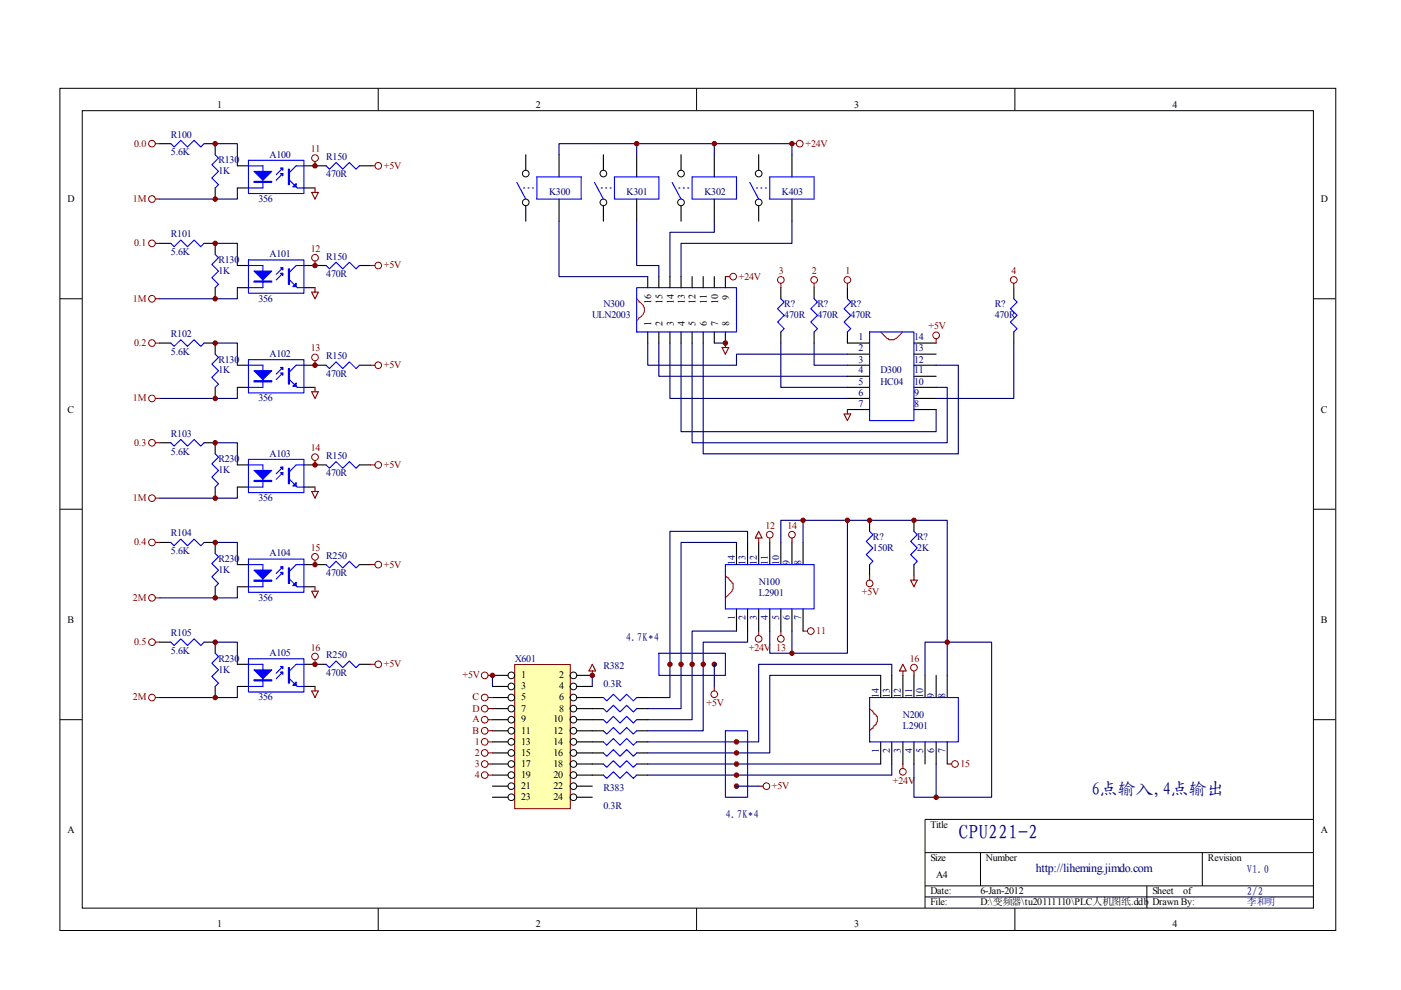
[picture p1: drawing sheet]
<svg xmlns="http://www.w3.org/2000/svg" width="297mm" height="210mm" viewBox="0 0 297 210" stroke-linecap="round" stroke-linejoin="round" font-family="sans-serif">
<g fill="none" stroke="#000" stroke-width=".21">
<path d="M12.7 18.7h270.5v178.6h-270.5zM80.2 18.7v4.7M147.7 18.7v4.7M215.2 18.7v4.7M17.4 23.5h261.1v169h-261.1zM12.7 63.3h4.7M278.4 63.3h4.7M12.7 108h4.7M278.4 108h4.7M12.7 152.6h4.7M278.4 152.6h4.7M278.4 173.7h-82.3v18.8"/>
<path d="M80.2 192.5v4.7M147.7 192.5v4.7M196.1 180.8h82.3M196.1 187.8h82.3M196.1 190.2h82.3M207.9 180.8v7M215.2 192.5v4.7M243.2 187.8v4.7M254.9 180.8v7"/>
</g>
<path d="M135 63.3l.5 .5v.2a1.74 1.74 0 0 1 1.1 1.7 1.74 1.74 0 0 1-1.1 1.6v.3l-.5 .4M186.7 70.4l1.4 1.4h.3v.2a2.17 2.17 0 0 0 2.1-.7l.9-.9M153.8 122.1l.5 .4h.2v.3l.7 .7v.2h.2a2.17 2.17 0 0 1-.7 2.1l-.9 1M184.4 150.2l.4 .5h.3l.2 .7h.2l.3 .5h.2a2.18 2.18 0 0 1-.5 1.9h-.2l-.2 .7h-.3l-.4 .4" fill="none" stroke="#f00" stroke-width=".23"/>
<path d="M135 61h21.2v9.4h-21.2zM184.4 70.4h9.4v18.8h-9.4zM153.8 119.7h18.8v9.4h-18.8zM184.4 147.9h18.8v9.4h-18.8z" fill="none" stroke="#00f" stroke-width=".23"/>
<g fill="none" stroke="#000" stroke-width=".23">
<path d="M137.3 58.6v2.4M139.7 58.6v2.4M142 58.6v2.4M144.4 58.6v2.4M146.7 58.6v2.4M149.1 58.6v2.4M151.4 58.6v2.4M153.8 58.6v2.4M137.3 70.4v2.3M139.7 70.4v2.3M142 70.4v2.3M144.4 70.4v2.3"/>
<path d="M146.7 70.4v2.3M149.1 70.4v2.3M151.4 70.4v2.3M153.8 70.4v2.3M179.7 72.7h4.7M179.7 75.1h4.7M179.7 77.4h4.7M179.7 79.8h4.7M193.8 72.7h4.7M193.8 75.1h4.7M193.8 77.4h4.7M193.8 79.8h4.7"/>
<path d="M179.7 82.1h4.7M179.7 84.5h4.7M179.7 86.8h4.7M193.8 82.1h4.7M193.8 84.5h4.7M193.8 86.8h4.7M156.2 115v4.7M158.5 115v4.7M160.9 115v4.7M163.2 115v4.7M165.6 115v4.7M167.9 115v4.7"/>
<path d="M170.3 115v4.7M156.2 129.1v4.7M158.5 129.1v4.7M160.9 129.1v4.7M163.2 129.1v4.7M165.6 129.1v4.7M167.9 129.1v4.7M170.3 129.1v4.7M186.7 143.2v4.7M186.7 157.3v4.7M189.1 143.2v4.7M189.1 157.3v4.7"/>
<path d="M191.4 143.2v4.7M191.4 157.3v4.7M193.8 143.2v4.7M193.8 157.3v4.7M196.1 143.2v4.7M196.1 157.3v4.7M198.5 143.2v4.7M198.5 157.3v4.7M200.8 143.2v4.7M200.8 157.3v4.7"/>
</g>
<path d="M109.2 141h11.7v30.5h-11.7z" fill="#ffffb0"/>
<g fill="none" stroke="#800000" stroke-width=".21">
<path d="M109.1 140.9h11.8v30.6h-11.8z"/>
<circle cx="32.2" cy="30.5" r=".71"/>
<circle cx="66.8" cy="33.5" r=".71"/>
<circle cx="80.2" cy="35.2" r=".71"/>
<circle cx="169.6" cy="30.5" r=".71"/>
<circle cx="32.2" cy="51.6" r=".71"/>
<circle cx="32.2" cy="42.2" r=".71"/>
<circle cx="66.8" cy="54.7" r=".71"/>
<circle cx="80.2" cy="56.3" r=".71"/>
<circle cx="155.4" cy="58.6" r=".71"/>
<circle cx="165.6" cy="59.3" r=".7"/>
<circle cx="172.6" cy="59.3" r=".71"/>
<circle cx="179.7" cy="59.3" r=".71"/>
<circle cx="214.9" cy="59.3" r=".71"/>
<circle cx="32.2" cy="72.7" r=".71"/>
<circle cx="32.2" cy="63.3" r=".71"/>
<circle cx="66.8" cy="75.8" r=".71"/>
<circle cx="80.2" cy="77.4" r=".71"/>
<circle cx="198.5" cy="71.1" r=".71"/>
<circle cx="32.2" cy="93.9" r=".71"/>
<circle cx="32.2" cy="84.5" r=".71"/>
<circle cx="66.8" cy="96.9" r=".71"/>
<circle cx="80.2" cy="98.6" r=".71"/>
<circle cx="32.2" cy="105.6" r=".71"/>
<circle cx="32.2" cy="115" r=".71"/>
<circle cx="66.8" cy="118.1" r=".71"/>
<circle cx="80.2" cy="119.7" r=".71"/>
<circle cx="163.2" cy="113.4" r=".71"/>
<circle cx="167.9" cy="113.4" r=".71"/>
<circle cx="32.2" cy="126.8" r=".71"/>
<circle cx="32.2" cy="136.2" r=".71"/>
<circle cx="66.8" cy="139.2" r=".71"/>
<circle cx="160.9" cy="135.4" r=".71"/>
<circle cx="165.6" cy="135.4" r=".7"/>
<circle cx="171.9" cy="133.8" r=".7"/>
<circle cx="184.4" cy="123.7" r=".71"/>
<circle cx="32.2" cy="147.9" r=".71"/>
<circle cx="80.2" cy="140.8" r=".71"/>
<circle cx="102.8" cy="143.2" r=".71"/>
<circle cx="102.8" cy="157.3" r=".71"/>
<circle cx="102.8" cy="159.6" r=".71"/>
<circle cx="102.8" cy="152.6" r=".71"/>
<circle cx="102.8" cy="147.9" r=".71"/>
<circle cx="102.8" cy="154.9" r=".71"/>
<circle cx="102.8" cy="150.2" r=".71"/>
<circle cx="151.4" cy="147.2" r=".71"/>
<circle cx="193.8" cy="141.6" r=".7"/>
<circle cx="102.8" cy="162" r=".71"/>
<circle cx="102.8" cy="164.3" r=".71"/>
<circle cx="162.5" cy="166.7" r=".71"/>
<circle cx="191.4" cy="163.6" r=".71"/>
<circle cx="202.5" cy="162" r=".71"/>
</g>
<g fill="none" stroke="#000" stroke-width=".21">
<circle cx="111.5" cy="36.8" r=".7"/>
<circle cx="127.9" cy="36.8" r=".71"/>
<circle cx="144.4" cy="36.8" r=".71"/>
<circle cx="160.9" cy="36.8" r=".71"/>
<circle cx="111.5" cy="42.9" r=".7"/>
<circle cx="127.9" cy="42.9" r=".71"/>
<circle cx="144.4" cy="42.9" r=".71"/>
<circle cx="160.9" cy="42.9" r=".71"/>
<circle cx="108.4" cy="143.2" r=".71"/>
<circle cx="108.4" cy="157.3" r=".71"/>
<circle cx="108.4" cy="145.5" r=".71"/>
<circle cx="108.4" cy="159.6" r=".71"/>
<circle cx="108.4" cy="152.6" r=".7"/>
<circle cx="108.4" cy="147.9" r=".7"/>
<circle cx="108.4" cy="154.9" r=".7"/>
<circle cx="108.4" cy="150.2" r=".7"/>
<circle cx="121.6" cy="143.2" r=".71"/>
<circle cx="121.6" cy="157.3" r=".71"/>
<circle cx="121.6" cy="145.5" r=".71"/>
<circle cx="121.6" cy="159.6" r=".71"/>
<circle cx="121.6" cy="152.6" r=".7"/>
<circle cx="121.6" cy="147.9" r=".7"/>
<circle cx="121.6" cy="154.9" r=".7"/>
<circle cx="121.6" cy="150.2" r=".7"/>
<circle cx="108.4" cy="162" r=".7"/>
<circle cx="108.4" cy="164.3" r=".7"/>
<circle cx="108.4" cy="169" r=".7"/>
<circle cx="108.4" cy="166.7" r=".7"/>
<circle cx="121.6" cy="162" r=".7"/>
<circle cx="121.6" cy="164.3" r=".7"/>
<circle cx="121.6" cy="169" r=".7"/>
<circle cx="121.6" cy="166.7" r=".7"/>
</g>
<g fill="none" stroke="#000" stroke-width=".23">
<path d="M33.9 30.5h2.3M43.3 30.5h2.3v2.3M45.6 39.9v2.3M50.3 35.2h2.4M50.3 39.9h2.4M64.4 35.2h4.7M64.4 39.9h2.4M76.2 35.2h2.3M111.5 32.8v3.3M118.5 32.8v4.7M127.9 32.8v3.3M135 32.8v4.7"/>
<path d="M144.4 32.8v3.3M151.4 32.8v4.7M160.9 32.8v3.3M167.9 32.8v4.7M33.9 51.6h2.3M43.3 51.6h2.3v2.3M50.3 56.3h2.4M64.4 56.3h4.7M76.2 56.3h2.3M111.5 43.6v3.3M118.5 42.2v4.7M127.9 43.6v3.3"/>
<path d="M135 42.2v4.7M144.4 43.6v3.3M151.4 42.2v4.7M160.9 43.6v3.3M167.9 42.2v4.7M33.9 72.7h2.3M43.3 72.7h2.3v2.4M45.6 61v2.3M50.3 61h2.4M50.3 77.4h2.4M64.4 61h2.4M64.4 77.4h4.7"/>
<path d="M76.2 77.4h2.3M165.6 61v2.3M165.6 70.4v2.3M172.6 61v2.3M172.6 70.4v2.3M179.7 61v2.3M179.7 70.4v2.3M214.9 61v2.3M214.9 70.4v2.3M33.9 93.9h2.3M43.3 93.9h2.3v2.3M45.6 82.1v2.4"/>
<path d="M50.3 82.1h2.4M50.3 98.6h2.4M64.4 82.1h2.4M64.4 98.6h4.7M76.2 98.6h2.3M33.9 115h2.3M43.3 115h2.3v2.4M45.6 103.3v2.3M50.3 103.3h2.4M50.3 119.7h2.4M64.4 103.3h2.4M64.4 119.7h4.7"/>
<path d="M76.2 119.7h2.3M184.4 110.3v2.4M184.4 119.7v2.4M193.8 110.3v2.4M193.8 119.7v2.4M33.9 136.2h2.3M43.3 136.2h2.3v2.3M45.6 124.4v2.4M50.3 124.4h2.4M64.4 124.4h2.4M45.6 145.5v2.4M50.3 145.5h2.4"/>
<path d="M50.3 140.9h2.4M64.4 145.5h2.4M64.4 140.9h4.7M76.2 140.9h2.3M104.4 143.2h3.3M104.4 145.5h3.3M104.4 147.9h3.3M104.4 150.2h3.3M104.4 152.6h3.3M104.4 154.9h3.3M104.4 157.3h3.3M104.4 159.6h3.3"/>
<path d="M122.3 143.2h3.3M122.3 145.5h3.3M122.3 147.9h5.6M122.3 150.2h5.6M122.3 152.6h5.6M122.3 154.9h5.6M122.3 157.3h5.6M122.3 159.6h5.6M135 147.9h2.3M135 150.2h2.3M135 152.6h2.3M135 154.9h2.3"/>
<path d="M135 157.3h2.3M135 159.6h2.3M104.4 162h3.3M104.4 164.3h3.3M104.4 166.7h3.3M104.4 169h3.3M122.3 162h5.6M122.3 164.3h5.6M122.3 166.7h3.3M122.3 169h3.3M135 162h2.3M135 164.3h2.3"/>
</g>
<g fill="none" stroke="#00f" stroke-width=".23">
<path d="M36.2 30.5l.7 .7 1.4-1.4 1.4 1.4 1.5-1.4 1.4 1.4 .7-.7M45.6 32.8l.7 .7-1.4 1.4 1.4 1.4-1.4 1.4 1.4 1.5-.7 .7M52.7 34h11.7v7h-11.7zM52.7 35.2h3v4.7h-3M60 36.8l-1.4 1.4M60 35.6l-1.4 1.4M61.4 38.2l1.6 1.7h1.4M64.4 35.2h-1.6l-1.4 1.4M69.1 35.2l.7 .7 1.5-1.4 1.4 1.4 1.4-1.4 1.4 1.4 .7-.7M109.6 38.7l1.9 3.5M111 39.9h.2M111.9 39.9h.3"/>
<path d="M112.9 39.9h.2M113.8 37.5h9.4v4.7h-9.4zM126 38.7l1.9 3.5M127.5 39.9h.2M128.4 39.9h.2M129.3 39.9h.3M130.3 37.5h9.4v4.7h-9.4zM142.5 38.7l1.9 3.5M143.9 39.9h.3M144.9 39.9h.2M145.8 39.9h.2M146.7 37.5h9.5v4.7h-9.5z"/>
<path d="M159 38.7l1.9 3.5M160.4 39.9h.2M161.3 39.9h.3M162.3 39.9h.2M163.2 37.5h9.4v4.7h-9.4zM36.2 51.6l.7 .7 1.4-1.4 1.4 1.4 1.5-1.4 1.4 1.4 .7-.7M45.6 53.9l.7 .8-1.4 1.4 1.4 1.4-1.4 1.4 1.4 1.4-.7 .7M52.7 55.1h11.7v7.1h-11.7zM52.7 56.3h3v4.7h-3M60 57.9l-1.4 1.4M60 56.8l-1.4 1.4M61.4 59.3l1.6 1.7h1.4"/>
<path d="M64.4 56.3h-1.6l-1.4 1.4M69.1 56.3l.7 .7 1.5-1.4 1.4 1.4 1.4-1.4 1.4 1.4 .7-.7M36.2 72.7l.7 .7 1.4-1.4 1.4 1.4 1.5-1.4 1.4 1.4 .7-.7M45.6 75.1l.7 .7-1.4 1.4 1.4 1.4-1.4 1.4 1.4 1.4-.7 .7M52.7 76.3h11.7v7h-11.7zM52.7 77.4h3v4.7h-3M60 79.1l-1.4 1.4M60 77.9l-1.4 1.4M64.4 77.4h-1.6l-1.4 1.4M69.1 77.4l.7 .7 1.5-1.4 1.4 1.4 1.4-1.4 1.4 1.4 .7-.7M165.6 63.3l.7 .7-1.4 1.5 1.4 1.4-1.4 1.4 1.4 1.4-.7 .7M172.6 63.3l.7 .7-1.4 1.5 1.4 1.4-1.4 1.4 1.4 1.4-.7 .7"/>
<path d="M179.7 63.3l.7 .7-1.4 1.5 1.4 1.4-1.4 1.4 1.4 1.4-.7 .7M214.9 63.3l.7 .7-1.4 1.5 1.4 1.4-1.4 1.4 1.4 1.4-.7 .7M36.2 93.9l.7 .7 1.4-1.4 1.4 1.4 1.5-1.4 1.4 1.4 .7-.7M45.6 96.2l.7 .7-1.4 1.4 1.4 1.4-1.4 1.5 1.4 1.4-.7 .7M52.7 97.4h11.7v7h-11.7zM52.7 98.6h3v4.7h-3M60 99l-1.4 1.4M61.4 80.5l1.6 1.6h1.4M64.4 98.6h-1.6l-1.4 1.4M69.1 98.6l.7 .7 1.5-1.4 1.4 1.4 1.4-1.4 1.4 1.4 .7-.7M36.2 115l.7 .7 1.4-1.4 1.4 1.4 1.5-1.4 1.4 1.4 .7-.7M45.6 117.4l.7 .7-1.4 1.4 1.4 1.4-1.4 1.4 1.4 1.4-.7 .7"/>
<path d="M52.7 118.5h11.7v7.1h-11.7zM52.7 119.7h3v4.7h-3M60 100.2l-1.4 1.4M61.4 101.6l1.6 1.7h1.4M64.4 119.7h-1.6l-1.4 1.4M69.1 119.7l.7 .7 1.5-1.4 1.4 1.4 1.4-1.4 1.4 1.4 .7-.7M184.4 112.7l.7 .7-1.4 1.4 1.4 1.4-1.4 1.4 1.4 1.4-.7 .7M193.8 112.7l.7 .7-1.4 1.4 1.4 1.4-1.4 1.4 1.4 1.4-.7 .7M36.2 136.2l.7 .7 1.4-1.5 1.4 1.5 1.5-1.5 1.4 1.5 .7-.7M45.6 138.5l.7 .7-1.4 1.4 1.4 1.4-1.4 1.4 1.4 1.4-.7 .7M52.7 139.7h11.7v7h-11.7zM60 121.4l-1.4 1.4"/>
<path d="M60 120.2l-1.4 1.4M61.4 122.8l1.6 1.6h1.4M139.7 138.5h14.1v4.7h-14.1zM52.7 140.9h3v4.6h-3M60 142.5l-1.4 1.4M60 141.3l-1.4 1.4M61.4 143.9l1.6 1.6h1.4M64.4 140.9h-1.6l-1.4 1.4M69.1 140.9l.7 .7 1.5-1.5 1.4 1.5 1.4-1.5 1.4 1.5 .7-.7M127.9 147.9l.7 .7 1.4-1.4 1.5 1.4 1.4-1.4 1.4 1.4 .7-.7M127.9 150.2l.7 .7 1.4-1.4 1.5 1.4 1.4-1.4 1.4 1.4 .7-.7M127.9 152.6l.7 .7 1.4-1.4 1.5 1.4 1.4-1.4 1.4 1.4 .7-.7"/>
<path d="M127.9 154.9l.7 .7 1.4-1.4 1.5 1.4 1.4-1.4 1.4 1.4 .7-.7M127.9 157.3l.7 .7 1.4-1.4 1.5 1.4 1.4-1.4 1.4 1.4 .7-.7M127.9 159.6l.7 .7 1.4-1.4 1.5 1.4 1.4-1.4 1.4 1.4 .7-.7M153.8 154.9h4.7v14.1h-4.7zM127.9 162l.7 .7 1.4-1.4 1.5 1.4 1.4-1.4 1.4 1.4 .7-.7M127.9 164.3l.7 .7 1.4-1.4 1.5 1.4 1.4-1.4 1.4 1.4 .7-.7"/>
</g>
<g fill="none" stroke="#000080" stroke-width=".23">
<path d="M45.6 30.5h4.7v4.7M50.3 39.9v2.3h-16.4M118.5 32.8v-2.3h49.4v2.3M135 30.5v2.3M151.4 30.5v2.3M45.6 51.6h4.7v4.7M118.5 46.9v11.7h18.8M135 46.9v9.4h4.7v2.3M151.4 46.9v2.4h-9.4v9.3M167.9 46.9v4.7h-23.5v7M45.6 72.7h4.7v4.7M50.3 61v2.3h-16.4"/>
<path d="M137.3 72.7v4.7h18.9v-2.3h23.5M139.7 72.7v7.1h40M142 72.7v11.8h37.7M144.4 72.7v18.8h54.1v-4.7M146.7 72.7v21.2h54.1v-11.8h-2.3M149.1 72.7v23.5h54.1v-18.8h-4.7M151.4 72.7h2.4M165.6 72.7v9.4h14.1M172.6 72.7v4.7h7.1M214.9 72.7v11.8h-16.4M45.6 93.9h4.7v4.7M50.3 82.1v2.4h-16.4"/>
<path d="M45.6 115h4.7v4.7M50.3 103.3v2.3h-16.4M156.2 115h-11.8v35.2h-7.1M158.5 115v-2.3h-16.5v35.2h-4.7M165.6 115v-4.7h4.7v4.7M170.3 110.3h30.5v25.9h9.4v32.8h-11.7M179.7 110.3v28.2h-11.8M45.6 136.2h4.7v4.7M50.3 124.4v2.4h-16.4M156.2 133.8h-9.5v18.8h-9.4M158.5 133.8v2.4h-9.4v18.7h-11.8M163.2 133.8v4.7h4.7v-4.7"/>
<path d="M50.3 145.5v2.4h-16.4M104.4 143.2v2.3M125.6 143.2v2.3M151.4 140.9v4.6M186.7 143.2h-23.5v16.4h-25.9M189.1 143.2v-2.3h-28.2v16.4h-23.6M196.1 143.2v-7h4.7v7M137.3 162h49.4M156.2 166.7h4.7M189.1 162v2.3h-51.8M193.8 162v7h4.7v-7"/>
</g>
<g fill="none" stroke="#800000" stroke-width=".23">
<path d="M32.9 30.5h1M66.8 34.2v1M66.8 39.9v.9M78.5 35.2h1M167.9 30.5h.9M32.9 42.2h1M32.9 51.6h1M66.1 40.8h1.4l-.7 1.4zM66.8 55.4v.9M78.5 56.3h1M153.8 58.6h.9M32.9 63.3h1"/>
<path d="M32.9 72.7h1M66.1 61.9h1.4l-.7 1.4zM66.8 61v.9M66.8 76.5v.9M78.5 77.4h1M153.1 73.7h1.4l-.7 1.4zM153.8 72.7v1M165.6 60.1v.9M172.6 60.1v.9M179.7 60.1v.9M198.5 71.8v.9M214.9 60.1v.9"/>
<path d="M32.9 84.5h1M32.9 93.9h1M66.1 83.1h1.4l-.7 1.4zM66.8 82.1v1M66.8 97.6v1M78.5 98.6h1M179 87.8h1.4l-.7 1.4zM179.7 86.8v1M32.9 105.6h1M32.9 115h1M66.1 104.2h1.4l-.7 1.4zM66.8 103.3v.9"/>
<path d="M66.8 118.8v.9M78.5 119.7h1M160.9 114.1v.9M160.9 112.7l.7 1.4h-1.5zM163.2 114.1v.9M167.9 114.1v.9M32.9 126.8h1M32.9 136.2h1M66.1 125.3h1.4l-.7 1.5zM66.8 124.4v.9M66.8 139.9v1M160.9 133.8v.9"/>
<path d="M165.6 133.8v.9M170.3 133.8h.9M184.4 122.1v.9M193.1 123h1.4l-.7 1.4zM193.8 122.1v.9M32.9 147.9h1M66.1 146.5h1.4l-.7 1.4zM66.8 145.5v1M78.5 140.9h1M103.5 143.2h.9M103.5 152.6h.9M103.5 154.9h.9"/>
<path d="M103.5 147.9h.9M103.5 150.2h.9M103.5 157.3h.9M103.5 159.6h.9M125.6 140.9l.7 1.4h-1.4zM125.6 142.3v.9M151.4 145.5v1M191.4 140.9l.7 1.4h-1.4zM191.4 142.3v.9M193.8 142.3v.9M103.5 162h.9M103.5 164.3h.9"/>
<path d="M160.9 166.7h.9M191.4 162v.9M200.8 162h1"/>
</g>
<g fill="#00f" stroke="#00f" stroke-width=".23">
<path d="M53.9 36.3h3.7l-1.9 1.9z"/>
<path d="M59.5 35.6h.5v.5z"/>
<path d="M59.5 36.8h.5v.5z"/>
<path d="M62.1 39.6l.7-.7v.7z"/>
<path d="M53.9 57.5h3.7l-1.9 1.8z"/>
<path d="M59.5 56.8h.5v.4z"/>
<path d="M59.5 57.9h.5v.5z"/>
<path d="M62.1 60.8l.7-.7v.7z"/>
<path d="M53.9 78.6h3.7l-1.9 1.9z"/>
<path d="M59.5 77.9h.5v.5z"/>
<path d="M59.5 79.1h.5v.4z"/>
<path d="M62.1 81.9l.7-.7v.7z"/>
<path d="M53.9 99.7h3.7l-1.9 1.9z"/>
<path d="M59.5 99h.5v.5z"/>
<path d="M59.5 100.2h.5v.5z"/>
<path d="M62.1 103l.7-.7v.7z"/>
<path d="M53.9 120.9h3.7l-1.9 1.9z"/>
<path d="M59.5 120.2h.5v.5z"/>
<path d="M59.5 121.4h.5v.4z"/>
<path d="M62.1 124.2l.7-.7v.7z"/>
<path d="M53.9 142h3.7l-1.9 1.9z"/>
<path d="M59.5 141.3h.5v.5z"/>
<path d="M59.5 142.5h.5v.5z"/>
<path d="M62.1 145.3l.7-.7v.7z"/>
<path d="M53.9 38.4h3.7v.3h-3.7z" fill-rule="evenodd"/>
<path d="M61.1 35.9h.3v3.3h-.3z" fill-rule="evenodd"/>
<path d="M53.9 59.6h3.7v.2h-3.7z" fill-rule="evenodd"/>
<path d="M61.1 57h.3v3.3h-.3z" fill-rule="evenodd"/>
<path d="M53.9 80.7h3.7v.3h-3.7z" fill-rule="evenodd"/>
<path d="M61.1 78.1h.3v3.3h-.3z" fill-rule="evenodd"/>
<path d="M53.9 101.9h3.7v.2h-3.7z" fill-rule="evenodd"/>
<path d="M61.1 99.3h.3v3.3h-.3z" fill-rule="evenodd"/>
<path d="M53.9 123h3.7v.2h-3.7z" fill-rule="evenodd"/>
<path d="M61.1 120.4h.3v3.3h-.3z" fill-rule="evenodd"/>
<path d="M53.9 144.1h3.7v.3h-3.7z" fill-rule="evenodd"/>
<path d="M61.1 141.6h.3v3.2h-.3z" fill-rule="evenodd"/>
</g>
<g fill="#800000" stroke="#800000" stroke-width=".21">
<circle cx="156.1" cy="157.3" r=".47"/>
<circle cx="156.1" cy="159.6" r=".47"/>
<circle cx="156.1" cy="162" r=".47"/>
<circle cx="156.1" cy="164.3" r=".47"/>
<circle cx="156.1" cy="166.7" r=".47"/>
<circle cx="142" cy="140.8" r=".47"/>
<circle cx="144.4" cy="140.8" r=".47"/>
<circle cx="146.7" cy="140.8" r=".47"/>
<circle cx="149.1" cy="140.8" r=".47"/>
<circle cx="151.4" cy="140.8" r=".47"/>
<circle cx="66.8" cy="35.2" r=".47"/>
<circle cx="153.8" cy="72.7" r=".47"/>
<circle cx="45.6" cy="30.5" r=".47"/>
<circle cx="45.6" cy="42.2" r=".47"/>
<circle cx="45.6" cy="51.6" r=".47"/>
<circle cx="45.6" cy="63.3" r=".47"/>
<circle cx="45.6" cy="72.7" r=".47"/>
<circle cx="45.6" cy="84.5" r=".47"/>
<circle cx="45.6" cy="93.9" r=".47"/>
<circle cx="45.6" cy="105.6" r=".47"/>
<circle cx="45.6" cy="115" r=".47"/>
<circle cx="45.6" cy="126.8" r=".47"/>
<circle cx="45.6" cy="136.2" r=".47"/>
<circle cx="45.6" cy="147.9" r=".47"/>
<circle cx="66.8" cy="56.3" r=".47"/>
<circle cx="66.8" cy="77.4" r=".47"/>
<circle cx="66.8" cy="98.6" r=".47"/>
<circle cx="66.8" cy="119.7" r=".47"/>
<circle cx="66.8" cy="140.8" r=".47"/>
<circle cx="170.3" cy="110.3" r=".47"/>
<circle cx="167.9" cy="138.5" r=".47"/>
<circle cx="198.5" cy="169" r=".47"/>
<circle cx="200.8" cy="136.2" r=".47"/>
<circle cx="179.7" cy="110.3" r=".47"/>
<circle cx="184.4" cy="110.3" r=".47"/>
<circle cx="193.8" cy="110.3" r=".47"/>
<circle cx="167.9" cy="30.5" r=".47"/>
<circle cx="135" cy="30.5" r=".47"/>
<circle cx="151.4" cy="30.5" r=".47"/>
<circle cx="104.4" cy="143.2" r=".47"/>
<circle cx="125.6" cy="143.2" r=".47"/>
</g>
<text font-size="4.2" fill="#000080" x="203.2" y="177.8">CPU221-2</text>
<text font-size="3.8" fill="#000080" x="231.4" y="168.5">6点输入,4点输出</text>
<text font-size="2.5" fill="#000080" x="219.6" y="184.8">http://liheming.jimdo.com</text>
<g font-size="2.3" fill="#000080">
<text x="132.7" y="135.8">4.7K*4</text>
<text x="153.8" y="173.4">4.7K*4</text>
<text x="264.3" y="185.2">V1.0</text>
<text x="264.3" y="189.8">2/2</text>
</g>
<g font-size="2.1">
<text x="46.1" y="22.9">1</text>
<text x="113.6" y="22.9">2</text>
<text x="181.1" y="22.9">3</text>
<text x="248.6" y="22.9">4</text>
<text x="14.3" y="42.8">D</text>
<text x="280.1" y="42.8">D</text>
<text x="138.1" y="64.5" transform="rotate(-90 138.1 64.5)">16</text>
<text x="140.5" y="64.5" transform="rotate(-90 140.5 64.5)">15</text>
<text x="142.8" y="64.5" transform="rotate(-90 142.8 64.5)">14</text>
<text x="145.2" y="64.5" transform="rotate(-90 145.2 64.5)">13</text>
<text x="147.5" y="64.5" transform="rotate(-90 147.5 64.5)">12</text>
<text x="149.9" y="64.5" transform="rotate(-90 149.9 64.5)">11</text>
<text x="152.2" y="64.5" transform="rotate(-90 152.2 64.5)">10</text>
<text x="154.6" y="63.6" transform="rotate(-90 154.6 63.6)">9</text>
<text x="138.1" y="69" transform="rotate(-90 138.1 69)">1</text>
<text x="140.5" y="69" transform="rotate(-90 140.5 69)">2</text>
<text x="142.8" y="69" transform="rotate(-90 142.8 69)">3</text>
<text x="145.2" y="69" transform="rotate(-90 145.2 69)">4</text>
<text x="147.5" y="69" transform="rotate(-90 147.5 69)">5</text>
<text x="149.9" y="69" transform="rotate(-90 149.9 69)">6</text>
<text x="152.2" y="69" transform="rotate(-90 152.2 69)">7</text>
<text x="154.6" y="69" transform="rotate(-90 154.6 69)">8</text>
<text x="14.3" y="87.5">C</text>
<text x="280.1" y="87.5">C</text>
<text x="14.3" y="132.1">B</text>
<text x="280.1" y="132.1">B</text>
<text x="110.5" y="143.8">1</text>
<text x="118.5" y="143.8">2</text>
<text x="110.5" y="146.1">3</text>
<text x="110.5" y="148.5">5</text>
<text x="118.5" y="146.1">4</text>
<text x="118.5" y="148.5">6</text>
<text x="110.5" y="150.9">7</text>
<text x="110.5" y="153.2">9</text>
<text x="110.5" y="155.5">11</text>
<text x="117.3" y="153.2">10</text>
<text x="117.3" y="155.5">12</text>
<text x="118.5" y="150.9">8</text>
<text x="110.5" y="157.9">13</text>
<text x="110.5" y="160.3">15</text>
<text x="117.3" y="157.9">14</text>
<text x="117.3" y="160.3">16</text>
<text x="110.5" y="162.6">17</text>
<text x="110.5" y="164.9">19</text>
<text x="110.5" y="167.3">21</text>
<text x="117.3" y="162.6">18</text>
<text x="117.3" y="164.9">20</text>
<text x="117.3" y="167.3">22</text>
<text x="110.5" y="169.6">23</text>
<text x="117.3" y="169.6">24</text>
<text x="14.3" y="176.7">A</text>
<text x="197.3" y="175.5">Title</text>
<text x="280.1" y="176.7">A</text>
<text x="197.3" y="182.6">Size</text>
<text x="209" y="182.6">Number</text>
<text x="256.1" y="182.6">Revision</text>
<text x="197.3" y="189.6">Date:</text>
<text x="197.3" y="192">File:</text>
<text x="198.5" y="186.1">A4</text>
<text x="207.9" y="189.6">6-Jan-2012</text>
<text x="207.9" y="192">D:\变频器\tu20111110\PLC人机图纸.ddb</text>
<text x="244.3" y="189.6">Sheet</text>
<text x="244.3" y="192">Drawn By:</text>
<text x="250.9" y="189.6">of</text>
<text x="46.1" y="196.6">1</text>
<text x="113.6" y="196.6">2</text>
<text x="181.1" y="196.6">3</text>
<text x="248.6" y="196.6">4</text>
</g>
<g font-size="2.1" fill="#000080">
<text x="36.2" y="29.2">R100</text>
<text x="36.2" y="32.9">5.6K</text>
<text x="46.3" y="34.6">R130</text>
<text x="57.1" y="33.5">A100</text>
<text x="69.2" y="33.9">R150</text>
<text x="46.3" y="36.9">1K</text>
<text x="69.2" y="37.6">470R</text>
<text x="116.4" y="41.4">K300</text>
<text x="132.8" y="41.4">K301</text>
<text x="149.4" y="41.4">K302</text>
<text x="165.8" y="41.4">K403</text>
<text x="54.8" y="42.8">356</text>
<text x="36.2" y="50.3">R101</text>
<text x="36.2" y="54.1">5.6K</text>
<text x="46.3" y="55.7">R130</text>
<text x="46.3" y="58.1">1K</text>
<text x="57.1" y="54.5">A101</text>
<text x="69.2" y="55">R150</text>
<text x="69.2" y="58.8">470R</text>
<text x="54.8" y="63.9">356</text>
<text x="127.9" y="65.1">N300</text>
<text x="166.3" y="65.1">R?</text>
<text x="173.3" y="65.1">R?</text>
<text x="180.3" y="65.1">R?</text>
<text x="210.9" y="65.1">R?</text>
<text x="36.2" y="71.5">R102</text>
<text x="125.6" y="67.5">ULN2003</text>
<text x="166.3" y="67.5">470R</text>
<text x="173.3" y="67.5">470R</text>
<text x="180.3" y="67.5">470R</text>
<text x="210.9" y="67.5">470R</text>
<text x="36.2" y="75.2">5.6K</text>
<text x="46.3" y="76.9">R130</text>
<text x="57.1" y="75.7">A102</text>
<text x="69.2" y="76.1">R150</text>
<text x="182" y="72.2">1</text>
<text x="182" y="74.5">2</text>
<text x="182" y="76.9">3</text>
<text x="193.8" y="76.9">12</text>
<text x="193.8" y="74.5">13</text>
<text x="193.8" y="72.2">14</text>
<text x="46.3" y="79.2">1K</text>
<text x="69.2" y="79.9">470R</text>
<text x="182" y="79.2">4</text>
<text x="182" y="81.5">5</text>
<text x="182" y="83.9">6</text>
<text x="186.7" y="79.2">D300</text>
<text x="186.7" y="81.5">HC04</text>
<text x="193.8" y="83.9">9</text>
<text x="193.8" y="81.5">10</text>
<text x="193.8" y="79.2">11</text>
<text x="54.8" y="85.1">356</text>
<text x="182" y="86.3">7</text>
<text x="193.8" y="86.3">8</text>
<text x="36.2" y="92.6">R103</text>
<text x="36.2" y="96.4">5.6K</text>
<text x="46.3" y="98">R230</text>
<text x="46.3" y="100.3">1K</text>
<text x="57.1" y="96.9">A103</text>
<text x="69.2" y="97.3">R150</text>
<text x="69.2" y="101">470R</text>
<text x="54.8" y="106.2">356</text>
<text x="36.2" y="113.7">R104</text>
<text x="36.2" y="117.5">5.6K</text>
<text x="46.3" y="119.1">R230</text>
<text x="57.1" y="118">A104</text>
<text x="69.2" y="118.5">R250</text>
<text x="155.8" y="119.7" transform="rotate(-90 155.8 119.7)">14</text>
<text x="158.1" y="119.7" transform="rotate(-90 158.1 119.7)">13</text>
<text x="160.4" y="119.7" transform="rotate(-90 160.4 119.7)">12</text>
<text x="162.8" y="119.7" transform="rotate(-90 162.8 119.7)">11</text>
<text x="165.2" y="119.7" transform="rotate(-90 165.2 119.7)">10</text>
<text x="167.5" y="119.7" transform="rotate(-90 167.5 119.7)">9</text>
<text x="169.8" y="119.7" transform="rotate(-90 169.8 119.7)">8</text>
<text x="185.1" y="114.5">R?</text>
<text x="185.1" y="116.8">150R</text>
<text x="194.5" y="114.5">R?</text>
<text x="194.5" y="116.8">2K</text>
<text x="46.3" y="121.5">1K</text>
<text x="69.2" y="122.2">470R</text>
<text x="160.9" y="124.1">N100</text>
<text x="54.8" y="127.4">356</text>
<text x="155.8" y="131.4" transform="rotate(-90 155.8 131.4)">1</text>
<text x="158.1" y="131.4" transform="rotate(-90 158.1 131.4)">2</text>
<text x="160.4" y="131.4" transform="rotate(-90 160.4 131.4)">3</text>
<text x="160.9" y="126.4">L2901</text>
<text x="162.8" y="131.4" transform="rotate(-90 162.8 131.4)">4</text>
<text x="165.2" y="131.4" transform="rotate(-90 165.2 131.4)">5</text>
<text x="167.5" y="131.4" transform="rotate(-90 167.5 131.4)">6</text>
<text x="169.8" y="131.4" transform="rotate(-90 169.8 131.4)">7</text>
<text x="36.2" y="134.9">R105</text>
<text x="36.2" y="138.6">5.6K</text>
<text x="46.3" y="140.3">R230</text>
<text x="46.3" y="142.6">1K</text>
<text x="57.1" y="139.1">A105</text>
<text x="69.2" y="139.5">R250</text>
<text x="69.2" y="143.4">470R</text>
<text x="109.1" y="140.3">X601</text>
<text x="127.9" y="141.9">R382</text>
<text x="54.8" y="148.5">356</text>
<text x="127.9" y="145.7">0.3R</text>
<text x="186.4" y="147.9" transform="rotate(-90 186.4 147.9)">14</text>
<text x="188.6" y="147.9" transform="rotate(-90 188.6 147.9)">13</text>
<text x="191" y="147.9" transform="rotate(-90 191 147.9)">12</text>
<text x="193.4" y="147.9" transform="rotate(-90 193.4 147.9)">11</text>
<text x="195.7" y="147.9" transform="rotate(-90 195.7 147.9)">10</text>
<text x="198" y="147.9" transform="rotate(-90 198 147.9)">9</text>
<text x="200.4" y="147.9" transform="rotate(-90 200.4 147.9)">8</text>
<text x="191.4" y="152.2">N200</text>
<text x="191.4" y="154.6">L2901</text>
<text x="186.4" y="159.6" transform="rotate(-90 186.4 159.6)">1</text>
<text x="188.6" y="159.6" transform="rotate(-90 188.6 159.6)">2</text>
<text x="191" y="159.6" transform="rotate(-90 191 159.6)">3</text>
<text x="193.4" y="159.6" transform="rotate(-90 193.4 159.6)">4</text>
<text x="195.7" y="159.6" transform="rotate(-90 195.7 159.6)">5</text>
<text x="198" y="159.6" transform="rotate(-90 198 159.6)">6</text>
<text x="200.4" y="159.6" transform="rotate(-90 200.4 159.6)">7</text>
<text x="127.9" y="167.7">R383</text>
<text x="127.9" y="171.5">0.3R</text>
<text x="264.3" y="192">李和明</text>
</g>
<g font-size="2.1" fill="#800000">
<text x="28.4" y="31.1">0.0</text>
<text x="65.9" y="32.3">11</text>
<text x="81.4" y="35.7">+5V</text>
<text x="170.8" y="31.1">+24V</text>
<text x="28.2" y="42.8">1M</text>
<text x="28.4" y="52.2">0.1</text>
<text x="65.9" y="53.4">12</text>
<text x="81.4" y="56.9">+5V</text>
<text x="156.6" y="59.3">+24V</text>
<text x="165.1" y="58.1">3</text>
<text x="172.1" y="58.1">2</text>
<text x="179.2" y="58.1">1</text>
<text x="214.5" y="58.1">4</text>
<text x="28.2" y="63.9">1M</text>
<text x="196.8" y="69.8">+5V</text>
<text x="28.4" y="73.3">0.2</text>
<text x="65.9" y="74.5">13</text>
<text x="81.4" y="78.1">+5V</text>
<text x="28.2" y="85.1">1M</text>
<text x="28.4" y="94.5">0.3</text>
<text x="65.9" y="95.7">14</text>
<text x="81.4" y="99.2">+5V</text>
<text x="28.2" y="106.2">1M</text>
<text x="162.3" y="112.1">12</text>
<text x="167" y="112.1">14</text>
<text x="28.4" y="115.6">0.4</text>
<text x="65.9" y="116.8">15</text>
<text x="81.4" y="120.3">+5V</text>
<text x="28.2" y="127.4">2M</text>
<text x="182.7" y="126.2">+5V</text>
<text x="28.4" y="136.8">0.5</text>
<text x="65.9" y="137.9">16</text>
<text x="158.7" y="137.9">+24V</text>
<text x="164.6" y="137.9">13</text>
<text x="173.1" y="134.4">11</text>
<text x="81.4" y="141.5">+5V</text>
<text x="98" y="143.8">+5V</text>
<text x="192.9" y="140.3">16</text>
<text x="28.2" y="148.5">2M</text>
<text x="100.2" y="148.5">C</text>
<text x="149.8" y="149.7">+5V</text>
<text x="100.2" y="153.2">A</text>
<text x="100.2" y="155.5">B</text>
<text x="100.2" y="150.9">D</text>
<text x="100.7" y="157.9">1</text>
<text x="100.7" y="160.3">2</text>
<text x="100.7" y="162.6">3</text>
<text x="100.7" y="164.9">4</text>
<text x="163.7" y="167.3">+5V</text>
<text x="189.3" y="166.1">+24V</text>
<text x="203.6" y="162.6">15</text>
</g>
</svg>
